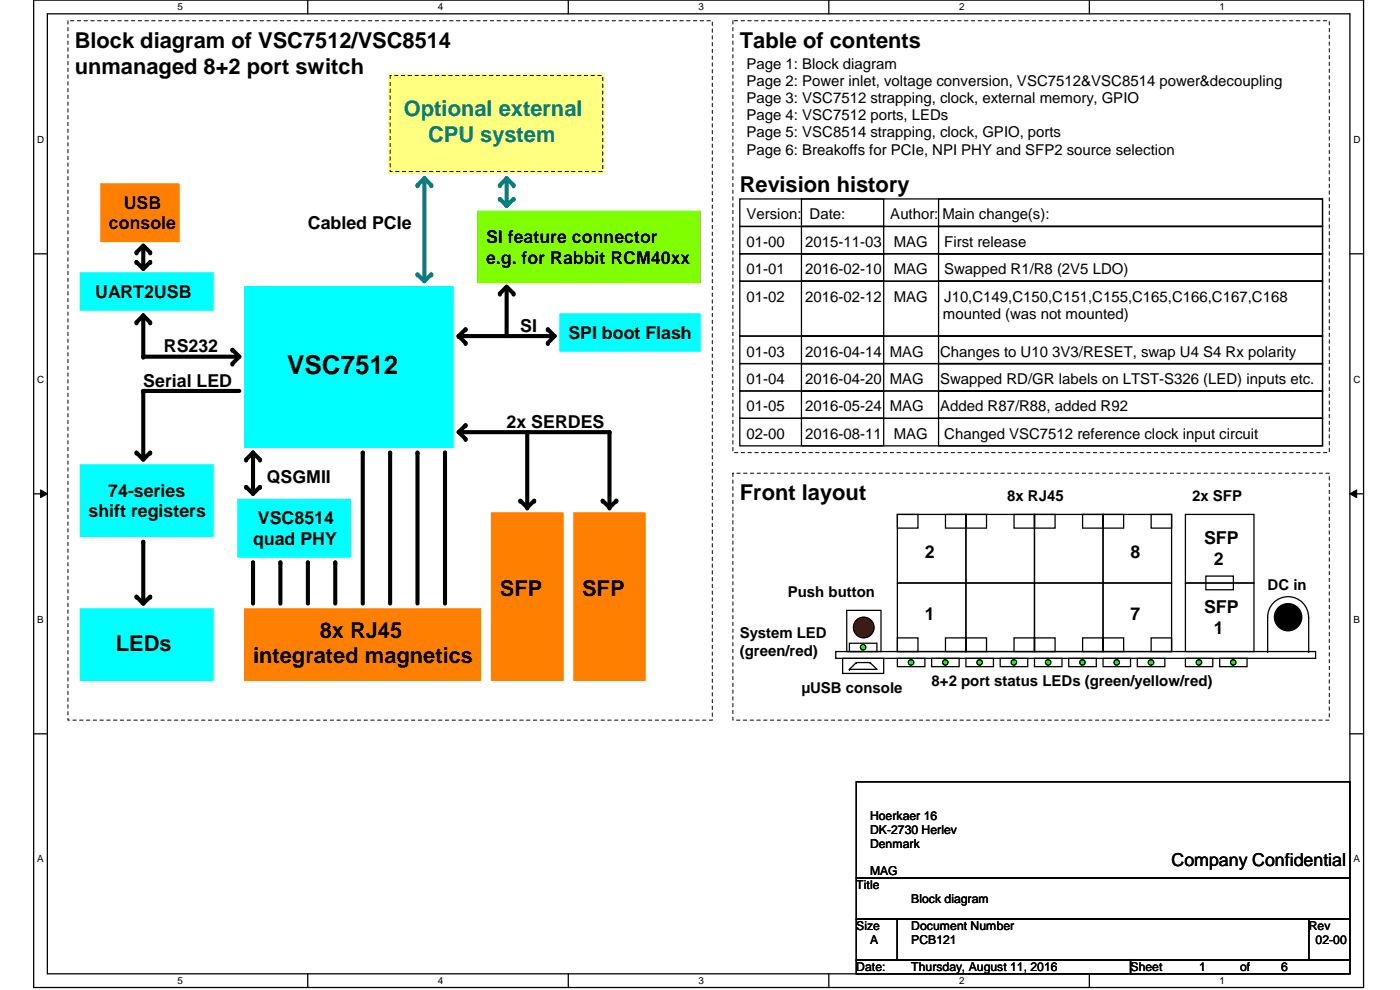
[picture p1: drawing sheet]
<svg xmlns="http://www.w3.org/2000/svg" width="420mm" height="297mm" viewBox="0 0 420 297" stroke-linecap="round" stroke-linejoin="round" font-family="sans-serif">
<path d="M10.1 0h399.1v296.3h-399.1zM14.2 4.1h390.9v288.1h-390.9z" fill="none" stroke="#000" stroke-width=".38"/>
<g fill="#fff">
<path d="M53.3 .5h1.6v3.2h-1.6z"/>
<path d="M53.3 292.6h1.6v3.3h-1.6z"/>
</g>
<path d="M92.4 0v4.1M92.4 292.2v4.1" fill="none" stroke="#000" stroke-width=".38"/>
<g fill="#fff">
<path d="M131.4 .5h1.6v3.2h-1.6z"/>
<path d="M131.4 292.6h1.6v3.3h-1.6z"/>
</g>
<path d="M170.5 0v4.1M170.5 292.2v4.1" fill="none" stroke="#000" stroke-width=".38"/>
<g fill="#fff">
<path d="M209.6 .5h1.6v3.2h-1.6z"/>
<path d="M209.6 292.6h1.6v3.3h-1.6z"/>
</g>
<path d="M248.7 0v4.1M248.7 292.2v4.1" fill="none" stroke="#000" stroke-width=".38"/>
<g fill="#fff">
<path d="M287.8 .5h1.6v3.2h-1.6z"/>
<path d="M287.8 292.6h1.6v3.3h-1.6z"/>
</g>
<path d="M326.9 0v4.1M326.9 292.2v4.1" fill="none" stroke="#000" stroke-width=".38"/>
<g fill="#fff">
<path d="M366 .5h1.6v3.2h-1.6z"/>
<path d="M366 292.6h1.6v3.3h-1.6z"/>
<path d="M11.2 40.1h2.1v3.3h-2.1z"/>
<path d="M406.2 40.1h2.1v3.3h-2.1z"/>
<path d="M11.2 112.1h2.1v3.3h-2.1z"/>
<path d="M406.2 112.1h2.1v3.3h-2.1z"/>
</g>
<path d="M10.1 76.2h4.1M405.1 76.2h4.1" fill="none" stroke="#000" stroke-width=".38"/>
<g fill="#fff">
<path d="M11.2 184.1h1.9v3.3h-1.9z"/>
<path d="M406.2 184.1h1.9v3.3h-1.9z"/>
</g>
<path d="M10.1 148.2h4.1M405.1 148.2h4.1" fill="none" stroke="#000" stroke-width=".38"/>
<path d="M12.2 147l2 1.2-2 1.1zM405.1 148.2l2.1-1.2v2.3z" fill="#000"/>
<path d="M12.2 147l2 1.2-2 1.1zM405.1 148.2l2.1-1.2v2.3z" fill="none" stroke="#000" stroke-width=".3"/>
<g fill="#fff">
<path d="M11.1 256.2h2v3.2h-2z"/>
<path d="M406.1 256.2h2v3.2h-2z"/>
</g>
<path d="M10.1 220.2h4.1M257 234.6h148.1v28.8h-148.1zM405.1 220.2h4.1M257 263.4h148.1v12.3h-148.1zM257 275.7h12.3v12.4h-12.3zM269.3 275.7h123.5v12.4h-123.5zM392.8 275.7h12.3v12.4h-12.3zM257 288.1h82.3v4.1h-82.3zM339.3 288.1h65.8v4.1h-65.8z" fill="none" stroke="#000" stroke-width=".38"/>
<path d="M137.7 129.7l2 2M137.7 129.7h45.2M139.7 127.6l-2 2.1" fill="none" stroke="#000" stroke-width="1.2"/>
<g fill="#000">
<circle cx="139.7" cy="131.7" r=".61"/>
<circle cx="139.7" cy="127.6" r=".61"/>
<circle cx="182.9" cy="129.7" r=".61"/>
</g>
<path d="M73.9 183.1h69.9v20.6h-69.9z" fill-rule="evenodd" fill="#ff8000"/>
<path d="M73.9 183.1h69.9v20.6h-69.9z" fill="none" stroke="#ff8000" stroke-width="1.2"/>
<path d="M20.4 6.2h193.4v209.9h-193.4z" fill="none" stroke="#000" stroke-width=".3" stroke-dasharray="1 1 1 1 1 1 1 1"/>
<path d="M73.9 86.4h61.7v47.4h-61.7z" fill-rule="evenodd" fill="#0ff"/>
<path d="M73.9 86.4h61.7v47.4h-61.7z" fill="none" stroke="#0ff" stroke-width="1.2"/>
<path d="M43 107h28.8M69.8 104.9l2 2.1M71.8 107l-2 2.1" fill="none" stroke="#000" stroke-width="1.2"/>
<g fill="#000">
<circle cx="43" cy="107" r=".61"/>
<circle cx="69.8" cy="109.1" r=".61"/>
<circle cx="69.8" cy="104.9" r=".61"/>
</g>
<path d="M24.5 140h39.1v20.5h-39.1z" fill-rule="evenodd" fill="#0ff"/>
<path d="M24.5 140h39.1v20.5h-39.1z" fill="none" stroke="#0ff" stroke-width="1.2"/>
<path d="M24.5 183.1h39.1v20.6h-39.1z" fill-rule="evenodd" fill="#0ff"/>
<path d="M24.5 183.1h39.1v20.6h-39.1z" fill="none" stroke="#0ff" stroke-width="1.2"/>
<path d="M108.9 135.8v45.3M117.1 135.8v45.3M125.3 135.8v45.3M133.6 135.8v45.3M41 179l2 2.1M43 162.6v18.5M45.1 179l-2.1 2.1" fill="none" stroke="#000" stroke-width="1.2"/>
<g fill="#000">
<circle cx="108.9" cy="135.8" r=".61"/>
<circle cx="117.1" cy="135.8" r=".61"/>
<circle cx="125.3" cy="135.8" r=".61"/>
<circle cx="133.6" cy="135.8" r=".61"/>
<circle cx="41" cy="179" r=".61"/>
<circle cx="43" cy="162.6" r=".61"/>
<circle cx="45.1" cy="179" r=".61"/>
</g>
<path d="M147.9 154.3h20.6v49.4h-20.6z" fill-rule="evenodd" fill="#ff8000"/>
<path d="M147.9 154.3h20.6v49.4h-20.6z" fill="none" stroke="#ff8000" stroke-width="1.2"/>
<path d="M172.6 154.3h20.6v49.4h-20.6z" fill-rule="evenodd" fill="#ff8000"/>
<path d="M172.6 154.3h20.6v49.4h-20.6z" fill="none" stroke="#ff8000" stroke-width="1.2"/>
<path d="M71.8 117.3h-28.8v20.6M158.2 129.7v22.6M182.9 129.7v22.6M156.2 150.2l2 2.1M160.3 150.2l-2.1 2.1M180.9 150.2l2 2.1M185 150.2l-2.1 2.1" fill="none" stroke="#000" stroke-width="1.2"/>
<g fill="#000">
<circle cx="43" cy="117.3" r=".61"/>
<circle cx="156.2" cy="150.2" r=".61"/>
<circle cx="158.2" cy="152.3" r=".61"/>
<circle cx="160.3" cy="150.2" r=".61"/>
<circle cx="180.9" cy="150.2" r=".61"/>
<circle cx="182.9" cy="152.3" r=".61"/>
<circle cx="185" cy="150.2" r=".61"/>
</g>
<path d="M24.5 82.3h39.1v10.3h-39.1z" fill-rule="evenodd" fill="#0ff"/>
<path d="M24.5 82.3h39.1v10.3h-39.1z" fill="none" stroke="#0ff" stroke-width="1.2"/>
<path d="M43 94.7l-2 2M43 94.7l2.1 2M43 94.7v12.3" fill="none" stroke="#000" stroke-width="1.2"/>
<g fill="#000">
<circle cx="41" cy="96.7" r=".61"/>
<circle cx="43" cy="94.7" r=".61"/>
<circle cx="45.1" cy="96.7" r=".61"/>
</g>
<path d="M30.7 55.6h22.6v16.5h-22.6z" fill-rule="evenodd" fill="#ff8000"/>
<path d="M30.7 55.6h22.6v16.5h-22.6z" fill="none" stroke="#ff8000" stroke-width="1.2"/>
<path d="M41 75.7l2-2 2.1 2M41 78.6l2 2.1 2.1-2.1M43 74.1v6.2M139.7 98.8l-2 2M164.4 98.8l2 2M137.7 100.8l2 2.1M137.7 100.8h28.7M166.4 100.8l-2 2.1M41 135.8l2 2.1 2.1-2.1" fill="none" stroke="#000" stroke-width="1.2"/>
<g fill="#000">
<circle cx="41" cy="75.7" r=".61"/>
<circle cx="41" cy="78.6" r=".61"/>
<circle cx="43" cy="74.1" r=".61"/>
<circle cx="45.1" cy="75.7" r=".61"/>
<circle cx="45.1" cy="78.6" r=".61"/>
<circle cx="139.7" cy="98.8" r=".61"/>
<circle cx="164.4" cy="98.8" r=".61"/>
<circle cx="137.7" cy="100.8" r=".61"/>
<circle cx="139.7" cy="102.9" r=".61"/>
<circle cx="164.4" cy="102.9" r=".61"/>
<circle cx="41" cy="135.8" r=".61"/>
<circle cx="45.1" cy="135.8" r=".61"/>
</g>
<path d="M168.5 94.7h41.2v10.2h-41.2z" fill-rule="evenodd" fill="#0ff"/>
<path d="M168.5 94.7h41.2v10.2h-41.2z" fill="none" stroke="#0ff" stroke-width="1.2"/>
<path d="M143.8 63.8h65.9v20.6h-65.9z" fill-rule="evenodd" fill="#80ff00"/>
<path d="M143.8 63.8h65.9v20.6h-65.9z" fill="none" stroke="#80ff00" stroke-width="1.2"/>
<path d="M150 88.1l2-2.1 2.1 2.1M152 86.4v14.4" fill="none" stroke="#000" stroke-width="1.2"/>
<g fill="#000">
<circle cx="150" cy="88.1" r=".61"/>
<circle cx="152" cy="86.4" r=".61"/>
<circle cx="154.1" cy="88.1" r=".61"/>
</g>
<path d="M117.1 22.6h63.8v28.9h-63.8z" fill-rule="evenodd" fill="#ffff80"/>
<path d="M117.1 22.6h63.8v28.9h-63.8z" fill="none" stroke="#ffff80" stroke-width="1.2"/>
<path d="M117.1 22.6h63.8v28.9h-63.8z" fill="none" stroke="#000" stroke-width=".3" stroke-dasharray="1 1 1 1 1 1 1 1"/>
<path d="M127.4 53.5l-2.1 2.1" fill="none" stroke="#008080" stroke-width="1.2"/>
<circle cx="125.3" cy="55.6" r=".61" fill="#008080"/>
<path d="M127.4 53.5l2 2.1" fill="none" stroke="#008080" stroke-width="1.2"/>
<circle cx="129.4" cy="55.6" r=".61" fill="#008080"/>
<path d="M125.3 82.3l2.1 2.1" fill="none" stroke="#008080" stroke-width="1.2"/>
<circle cx="125.3" cy="82.3" r=".61" fill="#008080"/>
<path d="M127.4 53.5v30.9" fill="none" stroke="#008080" stroke-width="1.2"/>
<circle cx="127.4" cy="53.5" r=".61" fill="#008080"/>
<path d="M129.4 82.3l-2 2.1" fill="none" stroke="#008080" stroke-width="1.2"/>
<circle cx="129.4" cy="82.3" r=".61" fill="#008080"/>
<path d="M152 53.5v8.3" fill="none" stroke="#008080" stroke-width="1.2"/>
<circle cx="152" cy="53.5" r=".61" fill="#008080"/>
<path d="M152 53.5l2.1 2.1" fill="none" stroke="#008080" stroke-width="1.2"/>
<circle cx="154.1" cy="55.6" r=".61" fill="#008080"/>
<path d="M152 53.5l-2 2.1" fill="none" stroke="#008080" stroke-width="1.2"/>
<circle cx="150" cy="55.6" r=".61" fill="#008080"/>
<path d="M150 59.7l2 2.1" fill="none" stroke="#008080" stroke-width="1.2"/>
<circle cx="150" cy="59.7" r=".61" fill="#008080"/>
<path d="M154.1 59.7l-2.1 2.1" fill="none" stroke="#008080" stroke-width="1.2"/>
<circle cx="154.1" cy="59.7" r=".61" fill="#008080"/>
<path d="M220 6.2h178.9v129.6h-178.9z" fill="none" stroke="#000" stroke-width=".3" stroke-dasharray="1 1 1 1 1 1 1 1"/>
<g fill="none" stroke="#000" stroke-width=".38">
<path d="M222 59.7h174.9v8.2h-174.9zM240.5 59.7h24.7v8.2h-24.7zM281.7 59.7h115.2v8.2h-115.2zM222 67.9h174.9v8.3h-174.9zM222 76.2h174.9v8.2h-174.9zM240.5 67.9h24.7v8.3h-24.7zM240.5 76.2h24.7v8.2h-24.7zM281.7 67.9h115.2v8.3h-115.2zM281.7 76.2h115.2v8.2h-115.2zM222 84.4h174.9v16.4h-174.9zM240.5 84.4h24.7v16.4h-24.7zM281.7 84.4h115.2v16.4h-115.2z"/>
<path d="M222 100.8h174.9v8.3h-174.9zM240.5 100.8h24.7v8.3h-24.7zM281.7 100.8h115.2v8.3h-115.2zM361.9 172.8h8.3v4.2h-8.3z"/>
</g>
<circle cx="359.8" cy="198.8" r=".81" fill="#0f0"/>
<circle cx="359.8" cy="198.8" r=".81" fill="none" stroke="#0f0" stroke-width=".38"/>
<g fill="none" stroke="#000" stroke-width=".38">
<path d="M355.8 197.5h8.2v2.5h-8.2z"/>
<circle cx="359.8" cy="198.8" r=".81"/>
</g>
<circle cx="370.1" cy="198.8" r=".81" fill="#0f0"/>
<circle cx="370.1" cy="198.8" r=".81" fill="none" stroke="#0f0" stroke-width=".38"/>
<g fill="none" stroke="#000" stroke-width=".38">
<path d="M269.3 154.3h20.6v20.6h-20.6zM269.3 154.3h6.2v4.2h-6.2zM283.7 154.3h6.2v4.2h-6.2zM289.9 154.3h20.6v20.6h-20.6zM289.9 154.3h6.2v4.2h-6.2zM304.3 154.3h6.2v4.2h-6.2zM310.5 154.3h20.5v20.6h-20.5zM310.5 154.3h6.1v4.2h-6.1zM324.9 154.3h6.1v4.2h-6.1zM331 154.3h20.6v20.6h-20.6zM331 154.3h6.2v4.2h-6.2zM345.5 154.3h6.1v4.2h-6.1z"/>
<path d="M355.8 154.3h20.5v20.6h-20.5zM269.3 174.9h20.6v20.6h-20.6zM289.9 174.9h20.6v20.6h-20.6zM310.5 174.9h20.5v20.6h-20.5zM331 174.9h20.6v20.6h-20.6zM355.8 174.9h20.5v20.6h-20.5zM250.8 195.5h144v2h-144zM269.3 191.4h6.2v4.1h-6.2zM283.7 191.4h6.2v4.1h-6.2zM289.9 191.4h6.2v4.1h-6.2zM304.3 191.4h6.2v4.1h-6.2zM310.5 191.4h6.1v4.1h-6.1z"/>
<path d="M324.9 191.4h6.1v4.1h-6.1zM331 191.4h6.2v4.1h-6.2zM345.5 191.4h6.1v4.1h-6.1zM366 197.5h8.3v2.5h-8.3z"/>
<circle cx="370.1" cy="198.8" r=".81"/>
</g>
<circle cx="273.4" cy="198.8" r=".81" fill="#0f0"/>
<circle cx="273.4" cy="198.8" r=".81" fill="none" stroke="#0f0" stroke-width=".38"/>
<g fill="none" stroke="#000" stroke-width=".38">
<path d="M269.3 197.5h8.3v2.5h-8.3z"/>
<circle cx="273.4" cy="198.8" r=".81"/>
</g>
<circle cx="283.7" cy="198.8" r=".81" fill="#0f0"/>
<circle cx="283.7" cy="198.8" r=".81" fill="none" stroke="#0f0" stroke-width=".38"/>
<g fill="none" stroke="#000" stroke-width=".38">
<path d="M279.6 197.5h8.3v2.5h-8.3z"/>
<circle cx="283.7" cy="198.8" r=".81"/>
</g>
<path d="M220 142h178.9v74.1h-178.9z" fill="none" stroke="#000" stroke-width=".3" stroke-dasharray="1 1 1 1 1 1 1 1"/>
<circle cx="294" cy="198.8" r=".81" fill="#0f0"/>
<circle cx="294" cy="198.8" r=".81" fill="none" stroke="#0f0" stroke-width=".38"/>
<g fill="none" stroke="#000" stroke-width=".38">
<path d="M289.9 197.5h8.2v2.5h-8.2z"/>
<circle cx="294" cy="198.8" r=".81"/>
</g>
<circle cx="304.3" cy="198.8" r=".81" fill="#0f0"/>
<circle cx="304.3" cy="198.8" r=".81" fill="none" stroke="#0f0" stroke-width=".38"/>
<g fill="none" stroke="#000" stroke-width=".38">
<path d="M300.2 197.5h8.2v2.5h-8.2z"/>
<circle cx="304.3" cy="198.8" r=".81"/>
</g>
<circle cx="314.6" cy="198.8" r=".81" fill="#0f0"/>
<circle cx="314.6" cy="198.8" r=".81" fill="none" stroke="#0f0" stroke-width=".38"/>
<g fill="none" stroke="#000" stroke-width=".38">
<path d="M310.5 197.5h8.2v2.5h-8.2z"/>
<circle cx="314.6" cy="198.8" r=".81"/>
</g>
<circle cx="324.9" cy="198.8" r=".81" fill="#0f0"/>
<circle cx="324.9" cy="198.8" r=".81" fill="none" stroke="#0f0" stroke-width=".38"/>
<g fill="none" stroke="#000" stroke-width=".38">
<path d="M320.7 197.5h8.3v2.5h-8.3z"/>
<circle cx="324.9" cy="198.8" r=".81"/>
</g>
<circle cx="335.1" cy="198.8" r=".81" fill="#0f0"/>
<circle cx="335.1" cy="198.8" r=".81" fill="none" stroke="#0f0" stroke-width=".38"/>
<g fill="none" stroke="#000" stroke-width=".38">
<path d="M331 197.5h8.3v2.5h-8.3z"/>
<circle cx="335.1" cy="198.8" r=".81"/>
</g>
<circle cx="345.4" cy="198.8" r=".81" fill="#0f0"/>
<circle cx="345.4" cy="198.8" r=".81" fill="none" stroke="#0f0" stroke-width=".38"/>
<g fill="none" stroke="#000" stroke-width=".38">
<path d="M222 109.1h174.9v8.2h-174.9zM222 117.3h174.9v8.2h-174.9zM240.5 109.1h24.7v8.2h-24.7zM240.5 117.3h24.7v8.2h-24.7zM281.7 109.1h115.2v8.2h-115.2zM281.7 117.3h115.2v8.2h-115.2zM341.3 197.5h8.3v2.5h-8.3zM392.7 185.2v.1a6.1 6.1 0 0 0-6.1-6.3 6.1 6.1 0 0 0-6.2 6.3v10.2M392.8 185.2v10.3"/>
<circle cx="345.4" cy="198.8" r=".81"/>
<circle cx="386.6" cy="185.2" r="2.04"/>
<circle cx="386.6" cy="185.2" r="4.1"/>
</g>
<g fill="#000">
<circle cx="386.6" cy="185.2" r="2.04"/>
<circle cx="386.6" cy="185.2" r="4.1"/>
</g>
<g fill="#000">
<circle cx="380.4" cy="195.5" r=".19"/>
<circle cx="392.8" cy="195.5" r=".19"/>
</g>
<circle cx="259" cy="194.2" r=".81" fill="#0f0"/>
<circle cx="259" cy="194.2" r=".81" fill="none" stroke="#0f0" stroke-width=".38"/>
<g fill="none" stroke="#000" stroke-width=".38">
<path d="M252.9 197.5h12.3v4.6h-12.3zM254.9 193h8.3v2.5h-8.3zM254.9 200.8l2.1-2h4.1l2.1 2z"/>
<circle cx="259" cy="194.2" r=".81"/>
</g>
<g fill="#000">
<circle cx="257" cy="198.8" r=".19"/>
<circle cx="261.1" cy="198.8" r=".19"/>
<circle cx="254.9" cy="200.8" r=".19"/>
</g>
<circle cx="259.2" cy="188.3" r="3.1" fill="#800000"/>
<circle cx="259.2" cy="188.3" r="3.1" fill="none" stroke="#800000" stroke-width=".38"/>
<g fill="none" stroke="#000" stroke-width=".38">
<path d="M254.1 183.1h10.3v12.4h-10.3z"/>
<circle cx="259.2" cy="188.3" r="3.1"/>
</g>
<path d="M71.8 150.2h32.9v16.5h-32.9z" fill-rule="evenodd" fill="#0ff"/>
<path d="M71.8 150.2h32.9v16.5h-32.9z" fill="none" stroke="#0ff" stroke-width="1.2"/>
<path d="M75.9 135.8v12.4M75.9 135.8l2.1 2.1M75.9 135.8l-2 2.1M73.9 146.1l2 2.1M78 146.1l-2.1 2.1M75.9 168.7v12.4M84.1 168.7v12.4M92.4 168.7v12.4M100.6 168.7v12.4" fill="none" stroke="#000" stroke-width="1.2"/>
<g fill="#000">
<circle cx="73.9" cy="137.9" r=".61"/>
<circle cx="75.9" cy="135.8" r=".61"/>
<circle cx="78" cy="137.9" r=".61"/>
<circle cx="73.9" cy="146.1" r=".61"/>
<circle cx="78" cy="146.1" r=".61"/>
<circle cx="75.9" cy="168.7" r=".61"/>
<circle cx="84.1" cy="168.7" r=".61"/>
<circle cx="92.4" cy="168.7" r=".61"/>
<circle cx="100.6" cy="168.7" r=".61"/>
</g>
<path d="M222 125.5h174.9v8.3h-174.9zM240.5 125.5h24.7v8.3h-24.7zM281.7 125.5h115.2v8.3h-115.2z" fill="none" stroke="#000" stroke-width=".38"/>
<text font-size="7.8" x="86.2" y="112.2">VSC7512</text>
<g font-size="6.6">
<text x="22.4" y="14.4">Block diagram of VSC7512/VSC8514</text>
<text x="222" y="14.4">Table of contents</text>
<text x="22.4" y="22.1">unmanaged 8+2 port switch</text>
<text x="222" y="57.6">Revision history</text>
<text x="222" y="150.2">Front layout</text>
<text x="150" y="178.9">SFP</text>
<text x="174.7" y="178.9">SFP</text>
<text x="96" y="191.3">8x RJ45</text>
<text x="34.8" y="195.4">LEDs</text>
<text x="75.9" y="199">integrated magnetics</text>
</g>
<g font-size="6.6" fill="#008080">
<text x="121.2" y="34.9">Optional external</text>
<text x="128.5" y="42.6">CPU system</text>
</g>
<g font-size="5.3">
<text x="37.2" y="62.6">USB</text>
<text x="32.7" y="68.8">console</text>
<text x="92.4" y="68.7">Cabled PCIe</text>
<text x="145.9" y="72.9">SI feature connector</text>
<text x="145.9" y="79.1">e.g. for Rabbit RCM40xx</text>
<text x="28.6" y="89.3">UART2USB</text>
<text x="156.2" y="99.6">SI</text>
<text x="170.6" y="101.6">SPI boot Flash</text>
<text x="49.2" y="105.7">RS232</text>
<text x="43" y="116">Serial LED</text>
<text x="152" y="128.4">2x SERDES</text>
<text x="32.5" y="149">74-series</text>
<text x="80" y="144.9">QSGMII</text>
<text x="26.6" y="155.2">shift registers</text>
<text x="77.4" y="157.2">VSC8514</text>
<text x="75.9" y="163.4">quad PHY</text>
<text x="277.6" y="167.5">2</text>
<text x="339.3" y="167.5">8</text>
<text x="361.3" y="163.4">SFP</text>
<text x="364.3" y="169.6">2</text>
<text x="361.3" y="183.9">SFP</text>
<text x="277.6" y="186">1</text>
<text x="339.3" y="186">7</text>
<text x="364.3" y="190.2">1</text>
<text x="351.6" y="259.9">Company Confidential</text>
</g>
<g font-size="4.5">
<text x="224.1" y="20.6">Page 1: Block diagram</text>
<text x="224.1" y="25.7">Page 2: Power inlet, voltage conversion, VSC7512&amp;VSC8514 power&amp;decoupling</text>
<text x="224.1" y="30.9">Page 3: VSC7512 strapping, clock, external memory, GPIO</text>
<text x="224.1" y="36.1">Page 4: VSC7512 ports, LEDs</text>
<text x="224.1" y="41.2">Page 5: VSC8514 strapping, clock, GPIO, ports</text>
<text x="224.1" y="46.4">Page 6: Breakoffs for PCIe, NPI PHY and SFP2 source selection</text>
<text x="224.1" y="65.8">Version: Date:</text>
<text x="267.2" y="65.8">Author: Main change(s):</text>
<text x="224.1" y="74">01-00</text>
<text x="241.7" y="74">2015-11-03</text>
<text x="268.3" y="74">MAG</text>
<text x="283.4" y="74">First release</text>
<text x="224.1" y="82.3">01-01</text>
<text x="241.7" y="82.3">2016-02-10</text>
<text x="268.3" y="82.3">MAG</text>
<text x="283.4" y="82.3">Swapped R1/R8 (2V5 LDO)</text>
<text x="224.1" y="90.5">01-02</text>
<text x="241.7" y="90.5">2016-02-12</text>
<text x="268.3" y="90.5">MAG</text>
<text x="283" y="95.7">mounted (was not mounted)</text>
<text x="283.4" y="90.5">J10,C149,C150,C151,C155,C165,C166,C167,C168</text>
<text x="224.1" y="107">01-03</text>
<text x="241.7" y="107">2016-04-14 MAG</text>
<text x="282.1" y="107">Changes to U10 3V3/RESET, swap U4 S4 Rx polarity</text>
<text x="224.1" y="115.2">01-04</text>
<text x="241.7" y="115.2">2016-04-20 MAG</text>
<text x="282.1" y="115.2">Swapped RD/GR labels on LTST-S326 (LED) inputs etc.</text>
<text x="224.1" y="123.4">01-05</text>
<text x="241.7" y="123.4">2016-05-24 MAG</text>
<text x="282.1" y="123.4">Added R87/R88, added R92</text>
<text x="224.1" y="131.7">02-00</text>
<text x="241.7" y="131.7">2016-08-11</text>
<text x="268.3" y="131.7">MAG</text>
<text x="283.4" y="131.7">Changed VSC7512 reference clock input circuit</text>
<text x="302.2" y="150.3">8x RJ45</text>
<text x="357.8" y="150.3">2x SFP</text>
<text x="236.4" y="179.1">Push button</text>
<text x="380.4" y="177">DC in</text>
<text x="222" y="191.4">System LED</text>
<text x="222" y="196.8">(green/red)</text>
<text x="240.5" y="207.9">µUSB console</text>
<text x="279.6" y="205.9">8+2 port status LEDs (green/yellow/red)</text>
</g>
<g font-size="3.7">
<text x="261.1" y="246.1">Hoerkaer 16</text>
<text x="261.1" y="250.2">DK-2730 Herlev</text>
<text x="261.1" y="254.3">Denmark</text>
<text x="261.1" y="262.6">MAG</text>
<text x="257" y="266.7">Title</text>
<text x="273.5" y="270.8">Block diagram</text>
<text x="257" y="279">Size</text>
<text x="273.5" y="279">Document Number</text>
<text x="392.8" y="279">Rev</text>
<text x="261.1" y="283.1">A</text>
<text x="273.5" y="283.1">PCB121</text>
<text x="394.8" y="283.1">02-00</text>
<text x="257" y="291.4">Date:</text>
<text x="273.5" y="291.4">Thursday, August 11, 2016</text>
<text x="339.3" y="291.4">Sheet</text>
<text x="359.9" y="291.4">1</text>
<text x="372.2" y="291.4">of</text>
<text x="384.5" y="291.4">6</text>
</g>
<g font-size="3">
<text x="53.3" y="3.1">5</text>
<text x="131.4" y="3.1">4</text>
<text x="209.6" y="3.1">3</text>
<text x="287.8" y="3.1">2</text>
<text x="366" y="3.1">1</text>
<text x="11.2" y="42.8">D</text>
<text x="406.2" y="42.8">D</text>
<text x="11.2" y="114.8">C</text>
<text x="406.2" y="114.8">C</text>
<text x="11.2" y="186.8">B</text>
<text x="406.2" y="186.8">B</text>
<text x="11.2" y="258.8">A</text>
<text x="406.2" y="258.8">A</text>
<text x="53.3" y="295.2">5</text>
<text x="131.4" y="295.2">4</text>
<text x="209.6" y="295.2">3</text>
<text x="287.8" y="295.2">2</text>
<text x="366" y="295.2">1</text>
</g>
</svg>
